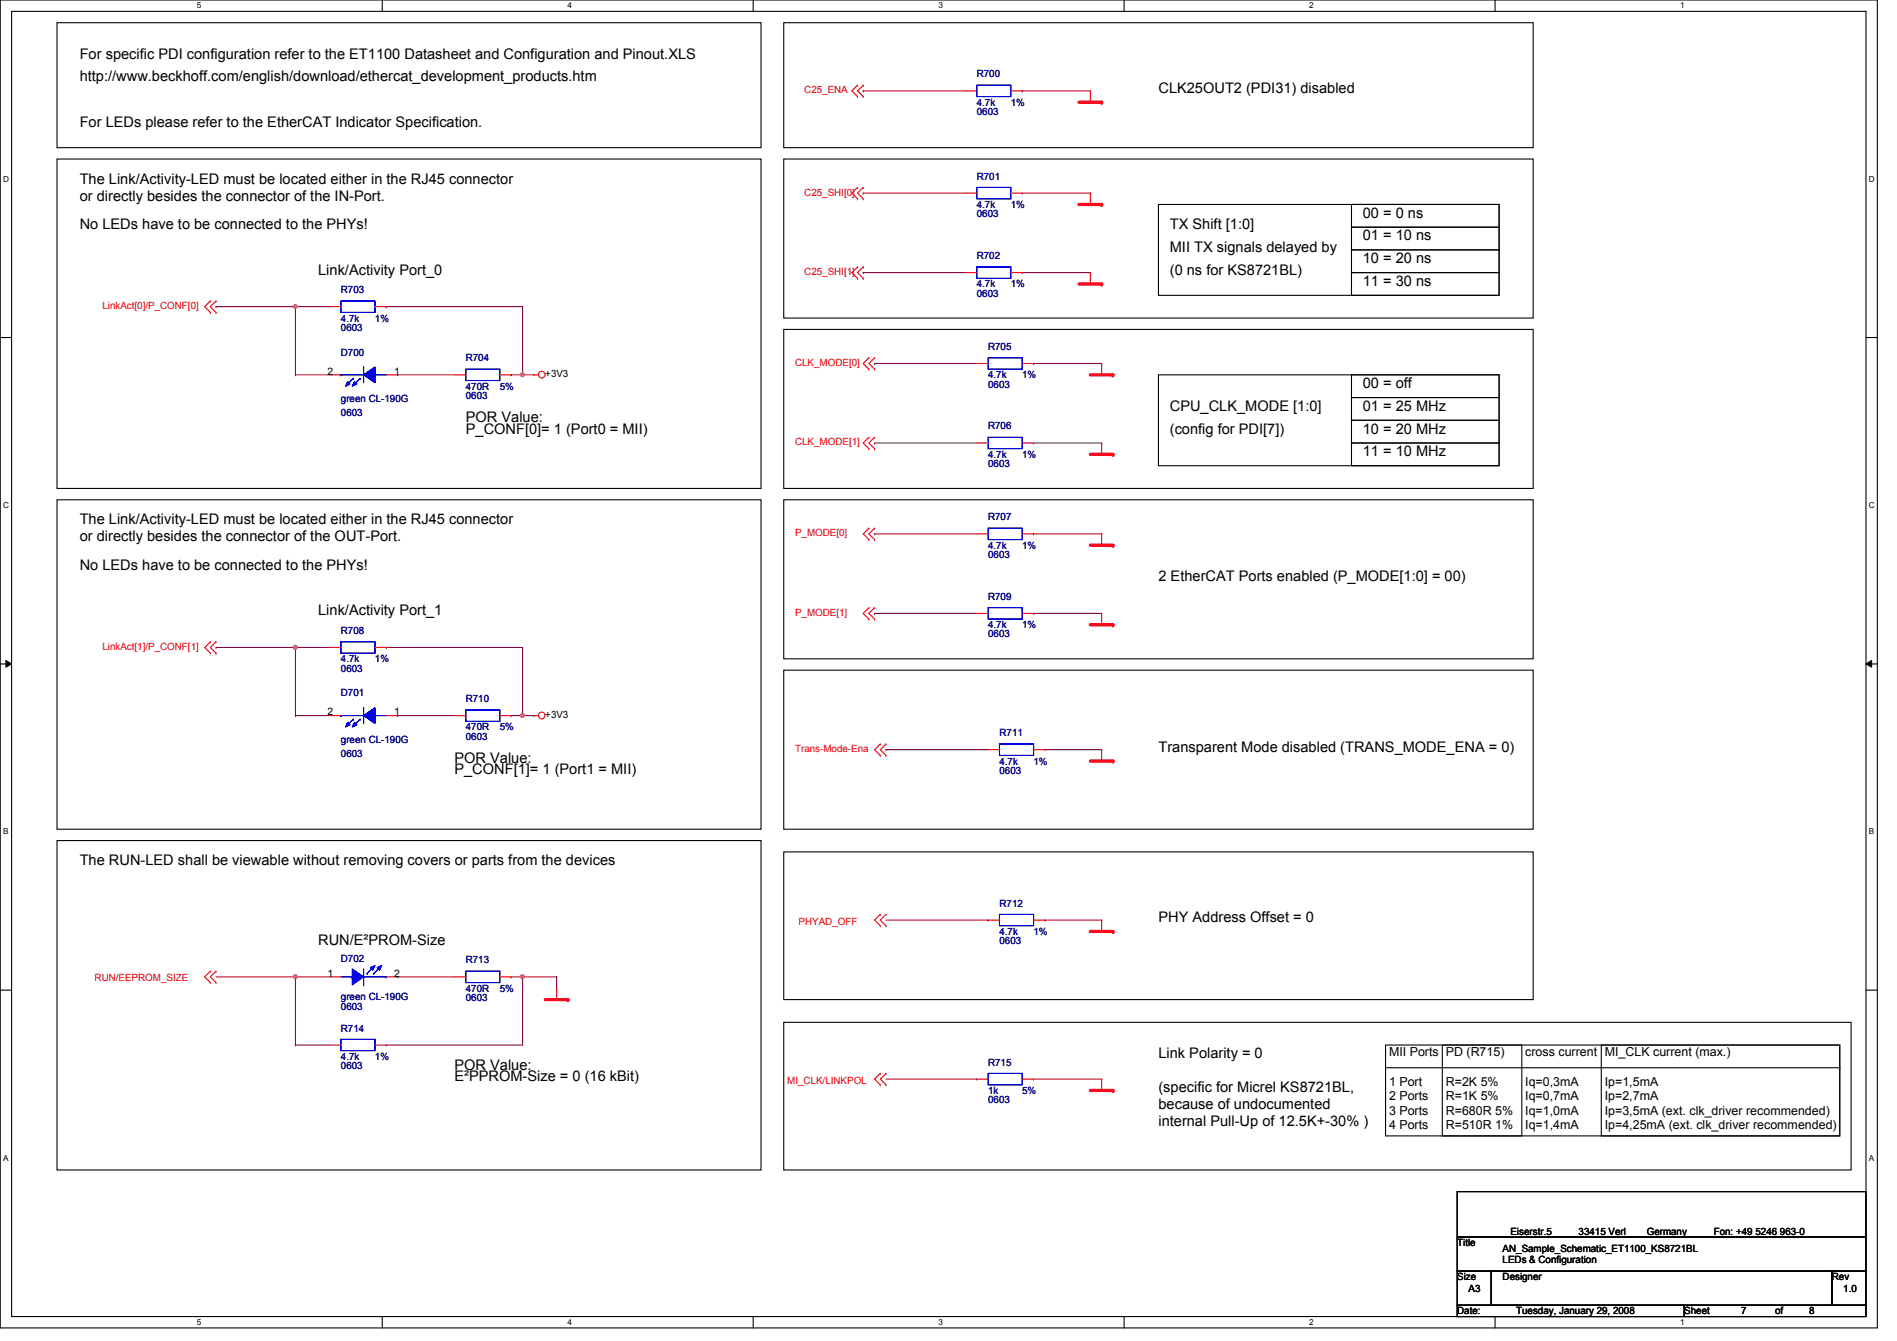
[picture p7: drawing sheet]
<svg xmlns="http://www.w3.org/2000/svg" width="297mm" height="210mm" viewBox="0 0 297 210" stroke-linecap="round" stroke-linejoin="round" font-family="sans-serif">
<path d="M0 0h294v207.9h-294zM1.8 1.8h290.4v204.3h-290.4z" fill="none" stroke="#000" stroke-width=".17"/>
<g fill="#fff">
<path d="M30.8 .2h.7v1.4h-.7z"/>
<path d="M30.8 206.2h.7v1.4h-.7z"/>
</g>
<path d="M59.9 0v1.8M59.9 206.1v1.8" fill="none" stroke="#000" stroke-width=".17"/>
<g fill="#fff">
<path d="M88.9 .2h.6v1.4h-.6z"/>
<path d="M88.9 206.2h.6v1.4h-.6z"/>
</g>
<path d="M117.9 0v1.8M117.9 206.1v1.8" fill="none" stroke="#000" stroke-width=".17"/>
<g fill="#fff">
<path d="M146.9 .2h.7v1.4h-.7z"/>
<path d="M146.9 206.2h.7v1.4h-.7z"/>
</g>
<path d="M176 0v1.8M176 206.1v1.8" fill="none" stroke="#000" stroke-width=".17"/>
<g fill="#fff">
<path d="M205 .2h.7v1.4h-.7z"/>
<path d="M205 206.2h.7v1.4h-.7z"/>
</g>
<path d="M234.1 0v1.8M234.1 206.1v1.8" fill="none" stroke="#000" stroke-width=".17"/>
<g fill="#fff">
<path d="M263.1 .2h.7v1.4h-.7z"/>
<path d="M263.1 206.2h.7v1.4h-.7z"/>
<path d="M.5 27.3h.9v1.4h-.9z"/>
<path d="M292.6 27.3h.9v1.4h-.9z"/>
<path d="M.5 78.4h.9v1.4h-.9z"/>
<path d="M292.6 78.4h.9v1.4h-.9z"/>
</g>
<path d="M0 52.8h1.8M292.2 52.8h1.8" fill="none" stroke="#000" stroke-width=".17"/>
<g fill="#fff">
<path d="M.5 129.5h.8v1.4h-.8z"/>
<path d="M292.6 129.5h.9v1.4h-.9z"/>
</g>
<path d="M0 103.9h1.8M292.2 103.9h1.8" fill="none" stroke="#000" stroke-width=".17"/>
<path d="M.9 103.4l.9 .5-.9 .5zM292.2 103.9l.9-.5v1z" fill="#000"/>
<path d="M.9 103.4l.9 .5-.9 .5zM292.2 103.9l.9-.5v1z" fill="none" stroke="#000" stroke-width=".16"/>
<g fill="#fff">
<path d="M.5 180.5h.8v1.4h-.8z"/>
<path d="M292.6 180.5h.9v1.4h-.9z"/>
</g>
<path d="M0 155h1.8M292.2 155h1.8" fill="none" stroke="#000" stroke-width=".17"/>
<g fill="none" stroke="#800040" stroke-width=".17">
<path d="M135.2 14.2h.1M135.2 14.2h16M160.1 14.2h.1M160.1 14.2h10.6M135.2 30.2h.1M135.2 30.2h16M160.1 30.2h.1M160.1 30.2h10.6M135.2 42.7h.1M135.2 42.7h16M136.9 56.9h.1M136.9 56.9h16"/>
<path d="M160.1 42.7h.1M160.1 42.7h10.6M161.8 56.9h.1M161.8 56.9h10.7M136.9 69.3h.1M136.9 69.3h16M161.8 69.3h.1M161.8 69.3h10.7M136.9 83.6h.1M136.9 96h.1M136.9 83.6h16M136.9 96h16"/>
<path d="M161.8 83.6h.1M161.8 96h.1M161.8 83.6h10.7M161.8 96h10.7M138.7 117.3h.1M138.7 117.3h16M46.3 152.9h.1M46.3 152.9h5.3M46.3 152.9v10.7M62.3 152.9h.1M62.3 152.9h8.9"/>
</g>
<circle cx="46.2" cy="152.9" r=".32" fill="#f0f"/>
<circle cx="46.2" cy="152.9" r=".32" fill="none" stroke="#f0f" stroke-width=".17"/>
<path d="M46.3 48h.1M46.3 58.7h.1M46.3 58.7h5.3M46.3 48h5.3M46.3 48v10.7M62.3 58.7h.1M62.3 58.7h8.9M46.3 163.6h.1M46.3 163.6h5.3M60.5 163.6h.1M60.5 163.6h21.3" fill="none" stroke="#800040" stroke-width=".17"/>
<circle cx="46.2" cy="48" r=".32" fill="#f0f"/>
<circle cx="46.2" cy="48" r=".32" fill="none" stroke="#f0f" stroke-width=".17"/>
<path d="M46.3 112h.1M46.3 101.3h.1M46.3 112h5.3M46.3 101.3v10.7M62.3 112h.1M62.3 112h8.9" fill="none" stroke="#800040" stroke-width=".17"/>
<circle cx="46.2" cy="101.3" r=".32" fill="#f0f"/>
<circle cx="46.2" cy="101.3" r=".32" fill="none" stroke="#f0f" stroke-width=".17"/>
<path d="M81.8 112h.1M81.8 112h1.8M163.6 144h.1M163.6 144h8.9" fill="none" stroke="#800040" stroke-width=".17"/>
<circle cx="81.8" cy="112" r=".32" fill="#f0f"/>
<circle cx="81.8" cy="112" r=".32" fill="none" stroke="#f0f" stroke-width=".17"/>
<g fill="none" stroke="#800040" stroke-width=".17">
<path d="M33.8 48h.1M33.8 48h12.5M60.5 48h.1M60.5 48h21.3M81.8 58.7h.1M81.8 48h.1M81.8 58.7h1.8M81.8 48v10.7M33.8 101.3h.1M33.8 101.3h17.8M46.3 101.3h.1M163.6 117.3h.1"/>
<path d="M163.6 117.3h8.9M81.8 152.9h.1M81.8 152.9h5.4M87.2 152.9h.1M87.2 152.9v1.8M161.8 168.9h.1M161.8 168.9h10.7"/>
</g>
<circle cx="81.8" cy="58.6" r=".32" fill="#f0f"/>
<circle cx="81.8" cy="58.6" r=".32" fill="none" stroke="#f0f" stroke-width=".17"/>
<path d="M80 58.7h.1M80 58.7h1.8M60.5 101.3h.1M60.5 101.3h21.3M80 112h.1M81.8 101.3h.1M81.8 101.3v10.7h-1.8M81.8 152.9h.1M81.8 152.9v10.7" fill="none" stroke="#800040" stroke-width=".17"/>
<circle cx="81.8" cy="152.9" r=".32" fill="#f0f"/>
<circle cx="81.8" cy="152.9" r=".32" fill="none" stroke="#f0f" stroke-width=".17"/>
<path d="M33.8 152.9h12.5M46.3 152.9h.1M80 152.9h.1M80 152.9h1.8M138.7 144h16M154.7 144h.1M138.7 168.9h14.2M152.9 168.9h.1" fill="none" stroke="#800040" stroke-width=".17"/>
<path d="M168.9 16h3.6" fill="none" stroke="#f00" stroke-width=".51"/>
<circle cx="172.5" cy="16" r=".25" fill="#f00"/>
<path d="M170.7 14.2h.1M170.7 14.2v1.8" fill="none" stroke="#f00" stroke-width=".17"/>
<path d="M168.9 32h3.6" fill="none" stroke="#f00" stroke-width=".51"/>
<circle cx="172.5" cy="32" r=".25" fill="#f00"/>
<path d="M170.7 30.2h.1M170.7 30.2v1.8" fill="none" stroke="#f00" stroke-width=".17"/>
<path d="M168.9 44.4h3.6" fill="none" stroke="#f00" stroke-width=".51"/>
<circle cx="172.5" cy="44.4" r=".25" fill="#f00"/>
<path d="M170.7 42.7h.1M170.7 42.7v1.7" fill="none" stroke="#f00" stroke-width=".17"/>
<path d="M170.7 58.7h3.6" fill="none" stroke="#f00" stroke-width=".51"/>
<circle cx="174.3" cy="58.7" r=".25" fill="#f00"/>
<path d="M172.5 56.9h.1M172.5 56.9v1.8" fill="none" stroke="#f00" stroke-width=".17"/>
<path d="M170.7 71.1h3.6" fill="none" stroke="#f00" stroke-width=".51"/>
<circle cx="174.3" cy="71.1" r=".25" fill="#f00"/>
<path d="M172.5 69.3h.1M172.5 69.3v1.8" fill="none" stroke="#f00" stroke-width=".17"/>
<path d="M170.7 85.3h3.6" fill="none" stroke="#f00" stroke-width=".51"/>
<circle cx="174.3" cy="85.3" r=".25" fill="#f00"/>
<path d="M172.5 83.6h.1M172.5 83.6v1.7" fill="none" stroke="#f00" stroke-width=".17"/>
<path d="M170.7 97.8h3.6" fill="none" stroke="#f00" stroke-width=".51"/>
<circle cx="174.3" cy="97.8" r=".25" fill="#f00"/>
<path d="M172.5 96h.1M172.5 96v1.8" fill="none" stroke="#f00" stroke-width=".17"/>
<path d="M170.7 119.1h3.6" fill="none" stroke="#f00" stroke-width=".51"/>
<circle cx="174.3" cy="119.1" r=".25" fill="#f00"/>
<path d="M172.5 117.3h.1M172.5 117.3v1.8" fill="none" stroke="#f00" stroke-width=".17"/>
<path d="M170.7 145.8h3.6" fill="none" stroke="#f00" stroke-width=".51"/>
<circle cx="174.3" cy="145.8" r=".25" fill="#f00"/>
<g fill="none" stroke="#f00" stroke-width=".17">
<path d="M83.6 58.7h.1M83.6 58.7h.7M83.6 112h.1M83.6 112h.7M172.5 144h.1M172.5 144v1.8"/>
<circle cx="84.8" cy="58.6" r=".52"/>
<circle cx="84.8" cy="112" r=".52"/>
</g>
<path d="M85.4 156.5h3.5" fill="none" stroke="#f00" stroke-width=".51"/>
<circle cx="88.9" cy="156.5" r=".25" fill="#f00"/>
<path d="M87.2 154.7h.1M87.2 154.7v1.8" fill="none" stroke="#f00" stroke-width=".17"/>
<path d="M170.7 170.7h3.6" fill="none" stroke="#f00" stroke-width=".51"/>
<circle cx="174.3" cy="170.7" r=".25" fill="#f00"/>
<g fill="none" stroke="#f00" stroke-width=".17">
<path d="M134.3 15.1h.1M134.3 13.3h.1M134.3 13.3l-.9 .9 .9 .9M135.2 15.1h.1M135.2 13.3h.1M135.2 13.3l-.9 .9 .9 .9M134.3 31.1h.1M134.3 29.3h.1M134.3 29.3l-.9 .9 .9 .9M135.2 31.1h.1M135.2 29.3h.1M135.2 29.3l-.9 .9 .9 .9"/>
<path d="M32.9 48.9h.1M32.9 47.1h.1M32.9 47.1l-.9 .9 .9 .9M33.8 48.9h.1M33.8 47.1h.1M33.8 47.1l-.9 .9 .9 .9M51.6 48h1.8M58.7 48h1.8M134.3 43.6h.1M134.3 41.8h.1M134.3 41.8l-.9 .9 .9 .9M135.2 43.6h.1"/>
<path d="M135.2 41.8h.1M135.2 41.8l-.9 .9 .9 .9M136.1 57.8h.1M136.1 56h.1M136.1 56l-.9 .9 .9 .9M136.9 57.8h.1M136.9 56h.1M136.9 56l-.8 .9 .8 .9M136.1 70.2h.1M136.1 68.5h.1M136.1 68.5l-.9 .8 .9 .9M136.9 70.2h.1"/>
<path d="M136.9 68.5h.1M136.9 68.5l-.8 .8 .8 .9M152.9 69.3h1.8M160.1 69.3h1.7M136.1 84.5h.1M136.1 82.7h.1M136.1 96.9h.1M136.1 95.1h.1M136.1 82.7l-.9 .9 .9 .9M136.1 95.1l-.9 .9 .9 .9M136.9 84.5h.1M136.9 82.7h.1"/>
<path d="M136.9 96.9h.1M136.9 95.1h.1M136.9 82.7l-.8 .9 .8 .9M136.9 95.1l-.8 .9 .8 .9M32.9 102.2h.1M32.9 100.5h.1M32.9 100.5l-.9 .8 .9 .9M33.8 102.2h.1M33.8 100.5h.1M33.8 100.5l-.9 .8 .9 .9M51.6 101.3h1.8M58.7 101.3h1.8"/>
<path d="M137.8 118.2h.1M137.8 116.5h.1M137.8 116.5l-.9 .8 .9 .9M138.7 118.2h.1M138.7 116.5h.1M138.7 116.5l-.9 .8 .9 .9M154.7 117.3h1.8M161.8 117.3h1.8M32.9 152h.1M32.9 153.8h.1M32.9 152l-.9 .9 .9 .9M33.8 152h.1"/>
<path d="M33.8 153.8h.1M33.8 152l-.9 .9 .9 .9M137.8 143.1h.1M137.8 144.9h.1M137.8 143.1l-.9 .9 .9 .9M138.7 143.1h.1M138.7 144.9h.1M138.7 143.1l-.9 .9 .9 .9M137.8 168h.1M137.8 169.8h.1M137.8 168l-.9 .9 .9 .9M138.7 168h.1"/>
<path d="M138.7 169.8h.1M138.7 168l-.9 .9 .9 .9M172.5 168.9h.1M172.5 168.9v1.8"/>
</g>
<g fill="none" stroke="#000" stroke-width=".17">
<path d="M8.9 3.6h110.3v19.5h-110.3zM122.7 3.6h117.4v19.5h-117.4zM8.9 24.9h110.3v51.6h-110.3zM122.7 24.9h117.4v24.9h-117.4zM181.4 32h53.3v14.2h-53.3zM211.6 32h23.1v3.6h-23.1zM211.6 35.6h23.1v3.5h-23.1zM211.6 39.1h23.1v3.6h-23.1zM122.7 51.6h117.4v24.9h-117.4zM181.4 58.7h53.3v14.2h-53.3zM211.6 58.7h23.1v3.5h-23.1zM211.6 42.7h23.1v3.5h-23.1z"/>
<path d="M8.9 78.2h110.3v51.6h-110.3zM122.7 78.2h117.4v24.9h-117.4zM211.6 62.2h23.1v3.6h-23.1zM211.6 65.8h23.1v3.5h-23.1zM211.6 69.3h23.1v3.6h-23.1zM122.7 104.9h117.4v24.9h-117.4zM8.9 131.6h110.3v51.5h-110.3zM122.7 133.3h117.4v23.2h-117.4zM122.7 160h167.2v23.1h-167.2zM217 163.6h71.1v14.2h-71.1zM217 167.1h71.1M225.8 163.6h12.5v14.2h-12.5z"/>
<path d="M250.7 163.6h37.4v14.2h-37.4zM288.1 167.1h.1M228.2 186.5h64v7.1h-64zM228.2 193.6h64v5.4h-64zM228.2 199h5.3v5.3h-5.3zM233.5 199h53.3v5.3h-53.3zM286.8 199h5.4v5.3h-5.4zM228.2 204.3h35.5v1.8h-35.5zM263.7 204.3h28.5v1.8h-28.5z"/>
</g>
<path d="M53.4 47.1h5.3v1.8h-5.3zM53.4 58.7h.1M53.4 58.7h3.5M56.9 57.4h.1M56.9 57.4v2.5M58.7 58.7h.1M58.7 58.7h1.8M154.7 68.5h5.4v1.7h-5.4zM53.4 100.5h5.3v1.7h-5.3zM156.5 116.5h5.3v1.7h-5.3z" fill="none" stroke="#00f" stroke-width=".17"/>
<path d="M56.9 58.7l1.8-1.3v2.5z" fill-rule="evenodd" fill="#00f"/>
<path d="M56.9 58.7l1.8-1.3v2.5z" fill="none" stroke="#00f" stroke-width=".17"/>
<path d="M54.4 59.7l.4 .4-.7 .4z" fill-rule="evenodd" fill="#00f"/>
<path d="M54.4 59.7l.4 .4-.7 .4z" fill="none" stroke="#00f" stroke-width=".17"/>
<path d="M55.5 59.7l.4 .4-.7 .4z" fill-rule="evenodd" fill="#00f"/>
<path d="M53.4 58.7h.1M53.4 58.7h3.5M55.3 59.2h.1M55.3 59.2l-1 1.1M55.5 59.7l.4 .4-.7 .4zM56.4 59.2h.1M56.4 59.2l-1.1 1.1M56.9 57.4h.1M56.9 57.4v2.5M58.7 58.7h.1M58.7 58.7h1.8" fill="none" stroke="#00f" stroke-width=".17"/>
<path d="M56.9 58.7l1.8-1.3v2.5z" fill-rule="evenodd" fill="#00f"/>
<path d="M56.9 58.7l1.8-1.3v2.5z" fill="none" stroke="#00f" stroke-width=".17"/>
<path d="M54.4 59.7l.4 .4-.7 .4z" fill-rule="evenodd" fill="#00f"/>
<path d="M54.4 59.7l.4 .4-.7 .4z" fill="none" stroke="#00f" stroke-width=".17"/>
<path d="M55.5 59.7l.4 .4-.7 .4z" fill-rule="evenodd" fill="#00f"/>
<path d="M55.3 59.2h.1M55.3 59.2l-1 1.1M55.5 59.7l.4 .4-.7 .4zM56.4 59.2h.1M56.4 59.2l-1.1 1.1M53.4 152.9h1.8M55.2 152.9h.1M56.9 154.1h.1M56.9 151.7v2.4M56.9 152.9h3.6M60.5 152.9h.1" fill="none" stroke="#00f" stroke-width=".17"/>
<path d="M51.6 58.7h1.8M60.5 58.7h1.8" fill="none" stroke="#f00" stroke-width=".17"/>
<path d="M55.2 151.7l1.7 1.2-1.7 1.2z" fill-rule="evenodd" fill="#00f"/>
<path d="M55.2 151.7l1.7 1.2-1.7 1.2z" fill="none" stroke="#00f" stroke-width=".17"/>
<path d="M59.1 151.5l.7-.4-.4 .7z" fill-rule="evenodd" fill="#00f"/>
<path d="M59.1 151.5l.7-.4-.4 .7z" fill="none" stroke="#00f" stroke-width=".17"/>
<path d="M58 151.5l.7-.4-.3 .7z" fill-rule="evenodd" fill="#00f"/>
<path d="M53.4 152.9h1.8M55.2 152.9h.1M56.9 154.1h.1M56.9 151.7v2.4M56.9 152.9h3.6M57.5 152.4h.1M58 151.5l.7-.4-.3 .7zM58.5 152.4h.1M58.5 151.3l-1 1.1M59.6 151.3l-1.1 1.1M60.5 152.9h.1" fill="none" stroke="#00f" stroke-width=".17"/>
<path d="M55.2 151.7l1.7 1.2-1.7 1.2z" fill-rule="evenodd" fill="#00f"/>
<path d="M55.2 151.7l1.7 1.2-1.7 1.2z" fill="none" stroke="#00f" stroke-width=".17"/>
<path d="M59.1 151.5l.7-.4-.4 .7z" fill-rule="evenodd" fill="#00f"/>
<path d="M59.1 151.5l.7-.4-.4 .7z" fill="none" stroke="#00f" stroke-width=".17"/>
<path d="M58 151.5l.7-.4-.3 .7z" fill-rule="evenodd" fill="#00f"/>
<g fill="none" stroke="#00f" stroke-width=".17">
<path d="M152.9 13.3h5.4v1.8h-5.4zM152.9 29.3h5.4v1.8h-5.4zM72.9 57.8h5.4v1.8h-5.4zM154.7 95.1h5.4v1.8h-5.4zM154.7 82.7h5.4v1.8h-5.4zM53.4 112h.1M53.4 112h3.5M56.9 110.8h.1M56.9 110.8v2.4M58.7 112h.1M58.7 112h1.8M72.9 111.1h5.4v1.8h-5.4z"/>
<path d="M57.5 152.4h.1M58 151.5l.7-.4-.3 .7zM58.5 152.4h.1M58.5 151.3l-1 1.1M59.6 151.3l-1.1 1.1M72.9 152h5.4v1.8h-5.4zM156.5 143.1h5.3v1.8h-5.3zM154.7 168h5.4v1.8h-5.4z"/>
</g>
<g fill="none" stroke="#f00" stroke-width=".17">
<path d="M151.2 14.2h1.7M158.3 14.2h1.8M151.2 30.2h1.7M158.3 30.2h1.8M71.2 58.7h1.7M78.3 58.7h1.7M152.9 96h1.8M152.9 83.6h1.8M160.1 96h1.7M160.1 83.6h1.7M71.2 112h1.7M78.3 112h1.7"/>
<path d="M51.6 152.9h1.8M60.5 152.9h1.8M71.2 152.9h1.7M78.3 152.9h1.7M154.7 144h1.8M161.8 144h1.8M152.9 168.9h1.8M160.1 168.9h1.7"/>
</g>
<path d="M56.9 112l1.8-1.2v2.4z" fill-rule="evenodd" fill="#00f"/>
<path d="M56.9 112l1.8-1.2v2.4z" fill="none" stroke="#00f" stroke-width=".17"/>
<path d="M54.4 113.1l.4 .4-.7 .3z" fill-rule="evenodd" fill="#00f"/>
<path d="M54.4 113.1l.4 .4-.7 .3z" fill="none" stroke="#00f" stroke-width=".17"/>
<path d="M55.5 113.1l.4 .4-.7 .3z" fill-rule="evenodd" fill="#00f"/>
<path d="M53.4 112h.1M53.4 112h3.5M55.3 112.6h.1M55.3 112.6l-1 1M55.5 113.1l.4 .4-.7 .3zM56.4 112.6h.1M56.4 112.6l-1.1 1M56.9 110.8h.1M56.9 110.8v2.4M58.7 112h.1M58.7 112h1.8" fill="none" stroke="#00f" stroke-width=".17"/>
<path d="M56.9 112l1.8-1.2v2.4z" fill-rule="evenodd" fill="#00f"/>
<path d="M56.9 112l1.8-1.2v2.4z" fill="none" stroke="#00f" stroke-width=".17"/>
<path d="M54.4 113.1l.4 .4-.7 .3z" fill-rule="evenodd" fill="#00f"/>
<path d="M54.4 113.1l.4 .4-.7 .3z" fill="none" stroke="#00f" stroke-width=".17"/>
<path d="M55.5 113.1l.4 .4-.7 .3z" fill-rule="evenodd" fill="#00f"/>
<path d="M152.9 41.8h5.4v1.8h-5.4zM154.7 56h5.4v1.8h-5.4zM55.3 112.6h.1M55.3 112.6l-1 1M55.5 113.1l.4 .4-.7 .3zM56.4 112.6h.1M56.4 112.6l-1.1 1M53.4 162.7h5.3v1.8h-5.3z" fill="none" stroke="#00f" stroke-width=".17"/>
<path d="M151.2 42.7h1.7M152.9 56.9h1.8M158.3 42.7h1.8M160.1 56.9h1.7M51.6 112h1.8M60.5 112h1.8M51.6 163.6h1.8M58.7 163.6h1.8" fill="none" stroke="#f00" stroke-width=".17"/>
<circle cx="46.2" cy="152.9" r=".32" fill="#f0f"/>
<circle cx="46.2" cy="152.9" r=".32" fill="none" stroke="#f0f" stroke-width=".17"/>
<circle cx="46.2" cy="48" r=".32" fill="#f0f"/>
<circle cx="46.2" cy="48" r=".32" fill="none" stroke="#f0f" stroke-width=".17"/>
<circle cx="46.2" cy="101.3" r=".32" fill="#f0f"/>
<circle cx="46.2" cy="101.3" r=".32" fill="none" stroke="#f0f" stroke-width=".17"/>
<circle cx="81.8" cy="112" r=".32" fill="#f0f"/>
<circle cx="81.8" cy="112" r=".32" fill="none" stroke="#f0f" stroke-width=".17"/>
<circle cx="81.8" cy="58.6" r=".32" fill="#f0f"/>
<circle cx="81.8" cy="58.6" r=".32" fill="none" stroke="#f0f" stroke-width=".17"/>
<circle cx="81.8" cy="152.9" r=".32" fill="#f0f"/>
<circle cx="81.8" cy="152.9" r=".32" fill="none" stroke="#f0f" stroke-width=".17"/>
<g font-size="2.3">
<text x="12.5" y="9.2">For specific PDI configuration refer to the ET1100 Datasheet and Configuration and Pinout.XLS</text>
<text x="12.5" y="12.7">http://www.beckhoff.com/english/download/ethercat_development_products.htm</text>
<text x="181.4" y="14.5">CLK25OUT2 (PDI31) disabled</text>
<text x="12.5" y="19.9">For LEDs please refer to the EtherCAT Indicator Specification.</text>
<text x="12.5" y="28.7">The Link/Activity-LED must be located either in the RJ45 connector</text>
<text x="12.5" y="31.4">or directly besides the connector of the IN-Port.</text>
<text x="12.5" y="35.9">No LEDs have to be connected to the PHYs!</text>
<text x="183.2" y="35.9">TX Shift [1:0]</text>
<text x="213.4" y="34.1">00 = 0 ns</text>
<text x="183.2" y="39.4">MII TX signals delayed by</text>
<text x="213.4" y="37.6">01 = 10 ns</text>
<text x="213.4" y="41.2">10 = 20 ns</text>
<text x="49.8" y="43">Link/Activity Port_0</text>
<text x="183.2" y="43">(0 ns for KS8721BL)</text>
<text x="213.4" y="44.7">11 = 30 ns</text>
<text x="183.2" y="64.3">CPU_CLK_MODE [1:0]</text>
<text x="213.4" y="60.7">00 = off</text>
<text x="213.4" y="64.3">01 = 25 MHz</text>
<text x="72.9" y="66.1">POR Value:</text>
<text x="72.9" y="67.9">P_CONF[0]= 1 (Port0 = MII)</text>
<text x="183.2" y="67.9">(config for PDI[7])</text>
<text x="213.4" y="67.9">10 = 20 MHz</text>
<text x="213.4" y="71.4">11 = 10 MHz</text>
<text x="12.5" y="82.1">The Link/Activity-LED must be located either in the RJ45 connector</text>
<text x="12.5" y="84.8">or directly besides the connector of the OUT-Port.</text>
<text x="12.5" y="89.2">No LEDs have to be connected to the PHYs!</text>
<text x="181.4" y="91">2 EtherCAT Ports enabled (P_MODE[1:0] = 00)</text>
<text x="49.8" y="96.3">Link/Activity Port_1</text>
<text x="71.2" y="119.4">POR Value:</text>
<text x="181.4" y="117.6">Transparent Mode disabled (TRANS_MODE_ENA = 0)</text>
<text x="71.2" y="121.2">P_CONF[1]= 1 (Port1 = MII)</text>
<text x="12.5" y="135.4">The RUN-LED shall be viewable without removing covers or parts from the devices</text>
<text x="49.8" y="147.9">RUN/E²PROM-Size</text>
<text x="181.4" y="144.3">PHY Address Offset = 0</text>
<text x="71.2" y="167.4">POR Value:</text>
<text x="181.4" y="165.7">Link Polarity = 0</text>
<text x="71.2" y="169.2">E²PPROM-Size = 0 (16 kBit)</text>
<text x="181.4" y="171">(specific for Micrel KS8721BL,</text>
<text x="181.4" y="173.7">because of undocumented</text>
<text x="181.4" y="176.3">internal Pull-Up of 12.5K+-30% )</text>
</g>
<g font-size="1.9">
<text x="217.5" y="165.4">MII Ports</text>
<text x="226.4" y="165.4">PD (R715)</text>
<text x="238.8" y="165.4">cross current</text>
<text x="251.3" y="165.4">MI_CLK current (max.)</text>
<text x="217.5" y="169.9">1 Port</text>
<text x="217.5" y="172.2">2 Ports</text>
<text x="226.4" y="169.9">R=2K 5%</text>
<text x="226.4" y="172.2">R=1K 5%</text>
<text x="238.8" y="169.9">Iq=0,3mA</text>
<text x="238.8" y="172.2">Iq=0,7mA</text>
<text x="251.3" y="169.9">Ip=1,5mA</text>
<text x="251.3" y="172.2">Ip=2,7mA</text>
<text x="217.5" y="174.5">3 Ports</text>
<text x="217.5" y="176.8">4 Ports</text>
<text x="226.4" y="174.5">R=680R 5%</text>
<text x="226.4" y="176.8">R=510R 1%</text>
<text x="238.8" y="174.5">Iq=1,0mA</text>
<text x="238.8" y="176.8">Iq=1,4mA</text>
<text x="251.3" y="174.5">Ip=3,5mA (ext. clk_driver recommended)</text>
<text x="251.3" y="176.8">Ip=4,25mA (ext. clk_driver recommended)</text>
</g>
<g font-size="1.6" fill="#f00">
<text x="125.9" y="14.6">C25_ENA</text>
<text x="125.9" y="30.6">C25_SHI[0]</text>
<text x="125.9" y="43.1">C25_SHI[1]</text>
<text x="16" y="48.4">LinkAct[0]/P_CONF[0]</text>
<text x="124.5" y="57.3">CLK_MODE[0]</text>
<text x="124.5" y="69.7">CLK_MODE[1]</text>
<text x="124.5" y="83.9">P_MODE[0]</text>
<text x="16" y="101.7">LinkAct[1]/P_CONF[1]</text>
<text x="124.5" y="96.4">P_MODE[1]</text>
<text x="124.5" y="117.7">Trans-Mode-Ena</text>
<text x="125" y="144.7">PHYAD_OFF</text>
<text x="14.8" y="153.6">RUN/EEPROM_SIZE</text>
<text x="123.3" y="169.6">MI_CLK/LINKPOL</text>
</g>
<g font-size="1.6" fill="#000080">
<text x="152.9" y="12.1">R700</text>
<text x="152.9" y="16.6">4.7k</text>
<text x="152.9" y="18">0603</text>
<text x="158.3" y="16.6">1%</text>
<text x="152.9" y="28.1">R701</text>
<text x="152.9" y="32.6">4.7k</text>
<text x="152.9" y="34">0603</text>
<text x="158.3" y="32.6">1%</text>
<text x="152.9" y="40.6">R702</text>
<text x="53.4" y="45.9">R703</text>
<text x="152.9" y="45">4.7k</text>
<text x="152.9" y="46.4">0603</text>
<text x="158.3" y="45">1%</text>
<text x="53.4" y="50.3">4.7k</text>
<text x="53.4" y="51.8">0603</text>
<text x="58.7" y="50.3">1%</text>
<text x="53.4" y="55.7">D700</text>
<text x="72.9" y="56.6">R704</text>
<text x="154.7" y="54.8">R705</text>
<text x="154.7" y="59.2">4.7k</text>
<text x="160.1" y="59.2">1%</text>
<text x="53.4" y="62.9">green CL-190G</text>
<text x="53.4" y="65.1">0603</text>
<text x="72.9" y="61">470R</text>
<text x="72.9" y="62.4">0603</text>
<text x="78.3" y="61">5%</text>
<text x="154.7" y="60.7">0603</text>
<text x="154.7" y="67.2">R706</text>
<text x="154.7" y="71.7">4.7k</text>
<text x="160.1" y="71.7">1%</text>
<text x="154.7" y="73.1">0603</text>
<text x="154.7" y="81.4">R707</text>
<text x="154.7" y="85.9">4.7k</text>
<text x="154.7" y="87.3">0603</text>
<text x="160.1" y="85.9">1%</text>
<text x="154.7" y="93.9">R709</text>
<text x="53.4" y="99.2">R708</text>
<text x="154.7" y="98.3">4.7k</text>
<text x="154.7" y="99.8">0603</text>
<text x="160.1" y="98.3">1%</text>
<text x="53.4" y="103.7">4.7k</text>
<text x="53.4" y="105.1">0603</text>
<text x="58.7" y="103.7">1%</text>
<text x="53.4" y="109">D701</text>
<text x="72.9" y="109.9">R710</text>
<text x="53.4" y="116.3">green CL-190G</text>
<text x="53.4" y="118.4">0603</text>
<text x="72.9" y="114.3">470R</text>
<text x="72.9" y="115.8">0603</text>
<text x="78.3" y="114.3">5%</text>
<text x="156.5" y="115.2">R711</text>
<text x="156.5" y="119.7">4.7k</text>
<text x="161.8" y="119.7">1%</text>
<text x="156.5" y="121.1">0603</text>
<text x="156.5" y="141.9">R712</text>
<text x="156.5" y="146.3">4.7k</text>
<text x="156.5" y="147.8">0603</text>
<text x="161.8" y="146.3">1%</text>
<text x="53.4" y="150.6">D702</text>
<text x="72.9" y="150.8">R713</text>
<text x="72.9" y="155.2">470R</text>
<text x="78.3" y="155.2">5%</text>
<text x="53.4" y="156.5">green CL-190G</text>
<text x="53.4" y="158.1">0603</text>
<text x="53.4" y="161.5">R714</text>
<text x="72.9" y="156.7">0603</text>
<text x="53.4" y="165.9">4.7k</text>
<text x="53.4" y="167.3">0603</text>
<text x="58.7" y="165.9">1%</text>
<text x="154.7" y="166.8">R715</text>
<text x="154.7" y="171.2">1k</text>
<text x="154.7" y="172.7">0603</text>
<text x="160.1" y="171.2">5%</text>
</g>
<g font-size="1.6">
<text x="51.3" y="58.6">2</text>
<text x="61.7" y="58.6">1</text>
<text x="85.4" y="59.1">+3V3</text>
<text x="51.3" y="112">2</text>
<text x="61.7" y="112">1</text>
<text x="85.4" y="112.4">+3V3</text>
<text x="51.3" y="152.9">1</text>
<text x="61.7" y="152.9">2</text>
<text x="228.2" y="195.1">Title</text>
<text x="235.3" y="197.7">LEDs &amp; Configuration</text>
<text x="235.3" y="196">AN_Sample_Schematic_ET1100_KS8721BL</text>
<text x="236.5" y="193.3">Eiserstr.5</text>
<text x="247.2" y="193.3">33415 Verl</text>
<text x="257.8" y="193.3">Germany</text>
<text x="268.3" y="193.3">Fon: +49 5246 963-0</text>
<text x="228.2" y="200.4">Size</text>
<text x="230" y="202.2">A3</text>
<text x="235.3" y="200.4">Designer</text>
<text x="286.8" y="200.4">Rev</text>
<text x="288.6" y="202.2">1.0</text>
<text x="228.2" y="205.7">Date:</text>
<text x="237.4" y="205.7">Tuesday, January 29, 2008</text>
<text x="263.7" y="205.7">Sheet</text>
<text x="272.6" y="205.7">7</text>
<text x="278" y="205.7">of</text>
<text x="283.3" y="205.7">8</text>
</g>
<g font-size="1.3">
<text x="30.8" y="1.3">5</text>
<text x="88.9" y="1.3">4</text>
<text x="146.9" y="1.3">3</text>
<text x="205" y="1.3">2</text>
<text x="263.1" y="1.3">1</text>
<text x=".5" y="28.4">D</text>
<text x="292.6" y="28.4">D</text>
<text x=".5" y="79.5">C</text>
<text x="292.6" y="79.5">C</text>
<text x=".5" y="130.6">B</text>
<text x="292.6" y="130.6">B</text>
<text x=".5" y="181.7">A</text>
<text x="292.6" y="181.7">A</text>
<text x="30.8" y="207.4">5</text>
<text x="88.9" y="207.4">4</text>
<text x="146.9" y="207.4">3</text>
<text x="205" y="207.4">2</text>
<text x="263.1" y="207.4">1</text>
</g>
</svg>
